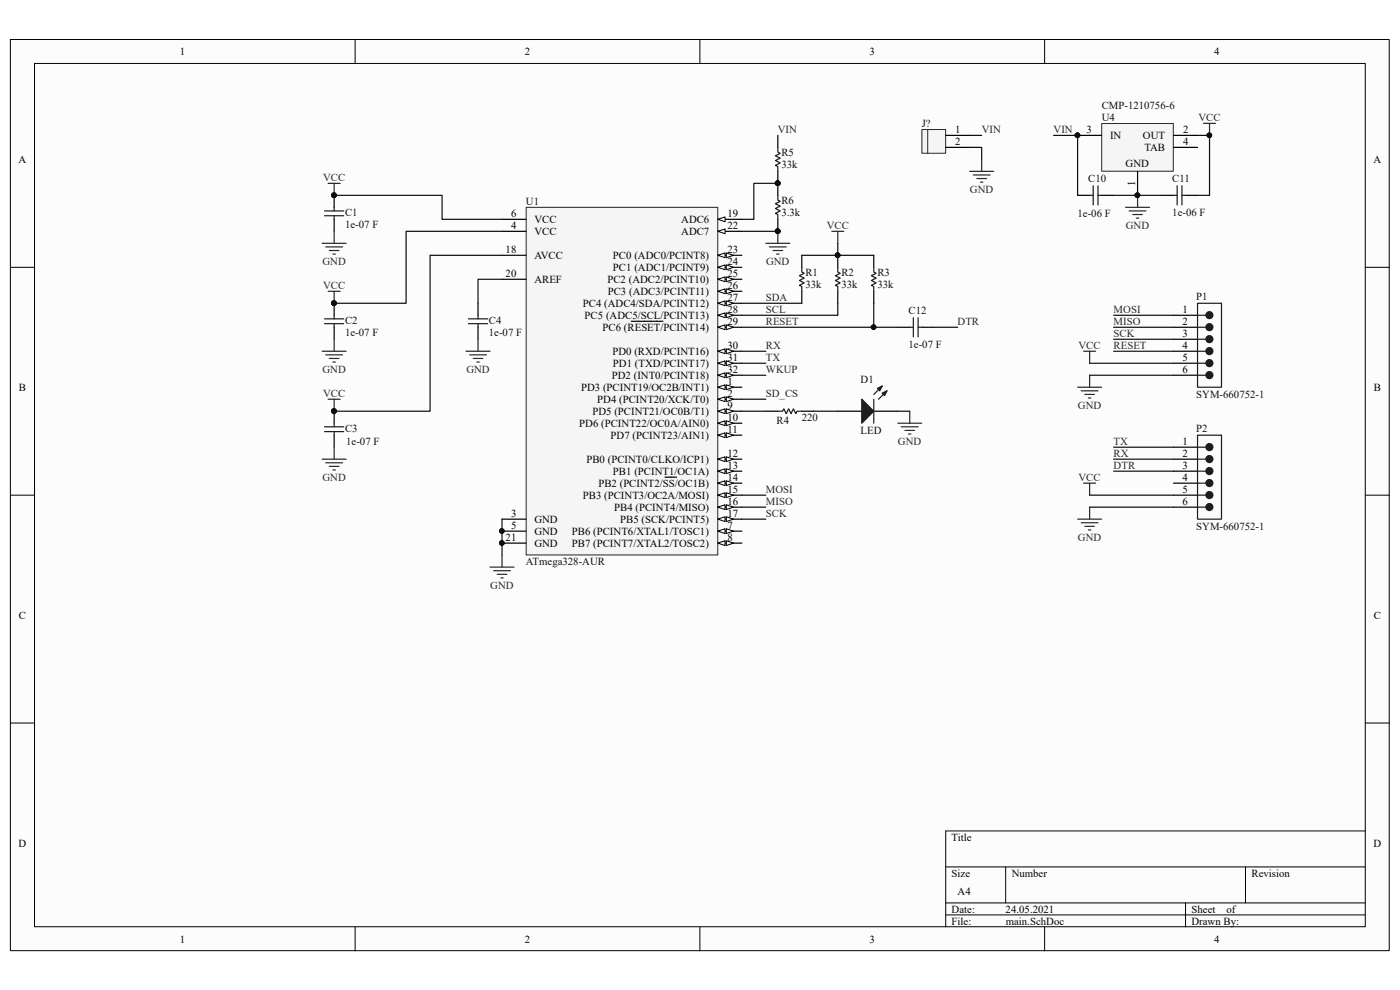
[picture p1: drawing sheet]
<svg xmlns="http://www.w3.org/2000/svg" width="297mm" height="210mm" viewBox="0 0 297 210" stroke-linecap="round" stroke-linejoin="round" font-family="sans-serif">
<path d="M2.2 8.4h292.5v193.3h-292.5z" fill="#fcfcfc"/>
<path d="M2.2 8.4h292.5v193.3h-292.5z" fill="none" stroke="#000" stroke-width=".21"/>
<path d="M7.4 13.5h282.2v183.1h-282.2z" fill="#fcfcfc"/>
<g fill="none" stroke="#000" stroke-width=".21">
<path d="M7.3 13.5h282.3v183.1h-282.3zM75.3 8.4v5.1M148.5 8.4v5.1M221.6 8.4v5.1M2.2 56.7h5.1M289.7 56.7h5.1M2.2 105h5.1M289.7 105h5.1M2.2 153.4h5.1M289.7 153.4h5.1M289.7 176.3h-89.1v20.3M75.3 196.6v5.1"/>
<path d="M148.5 196.6v5.1M200.6 183.9h89.1M200.6 191.5h89.1M200.6 194.1h89.1M213.4 183.9v7.6M221.6 196.6v5.1M251.5 191.5v5.1M264.2 183.9v7.6"/>
</g>
<path d="M70.9 87.2v2.6M70.9 92.3v2.6" fill="none" stroke="#000" stroke-width=".25"/>
<circle cx="70.9" cy="87.2" r=".49" fill="#0e0e0e" stroke="#0e0e0e" stroke-width=".21"/>
<path d="M68.9 90.5h4M68.9 91.6h4M70.9 89.8v.7M70.9 91.6v.7" fill="none" stroke="#1c1c1c" stroke-width=".25"/>
<path d="M111.7 44h40.6v73.7h-40.6z" fill="#f5f5f5"/>
<path d="M111.6 44h40.7v73.7h-40.7z" fill="none" stroke="#262626" stroke-width=".21"/>
<path d="M152.3 69.4h5.1" fill="none" stroke="#000" stroke-width=".25"/>
<g fill="#fcfcfc" stroke="#000" stroke-width=".21">
<path d="M152.3 69.4l1.5-.5v1z"/>
<path d="M154.1 68.9l1.5 .5-1.5 .5z"/>
</g>
<path d="M133.9 68.2h6.7M152.3 74.5h5.1" fill="none" stroke="#000" stroke-width=".25"/>
<g fill="#fcfcfc" stroke="#000" stroke-width=".21">
<path d="M152.3 74.5l1.5-.5v1z"/>
<path d="M154.1 74l1.5 .5-1.5 .5z"/>
</g>
<path d="M152.3 77.1h5.1" fill="none" stroke="#000" stroke-width=".25"/>
<g fill="#fcfcfc" stroke="#000" stroke-width=".21">
<path d="M152.3 77.1l1.5-.6v1.1z"/>
<path d="M154.1 76.5l1.5 .6-1.5 .5z"/>
</g>
<path d="M152.3 79.6h5.1" fill="none" stroke="#000" stroke-width=".25"/>
<g fill="#fcfcfc" stroke="#000" stroke-width=".21">
<path d="M152.3 79.6l1.5-.5v1z"/>
<path d="M154.1 79.1l1.5 .5-1.5 .5z"/>
</g>
<path d="M152.3 84.7h5.1" fill="none" stroke="#000" stroke-width=".25"/>
<g fill="#fcfcfc" stroke="#000" stroke-width=".21">
<path d="M152.3 84.7l1.5-.5v1z"/>
<path d="M154.1 84.2l1.5 .5-1.5 .5z"/>
</g>
<path d="M106.5 46.5h5.1M106.5 112.7h5.1M152.3 112.7h5.1" fill="none" stroke="#000" stroke-width=".25"/>
<circle cx="106.5" cy="112.6" r=".49" fill="#0e0e0e" stroke="#0e0e0e" stroke-width=".21"/>
<g fill="#fcfcfc" stroke="#000" stroke-width=".21">
<path d="M152.3 112.7l1.5-.5v1z"/>
<path d="M154.1 112.2l1.5 .5-1.5 .5z"/>
</g>
<path d="M152.3 115.2h5.1" fill="none" stroke="#000" stroke-width=".25"/>
<g fill="#fcfcfc" stroke="#000" stroke-width=".21">
<path d="M152.3 115.2l1.5-.5v1z"/>
<path d="M154.1 114.7l1.5 .5-1.5 .5z"/>
</g>
<path d="M152.3 87.2h5.1" fill="none" stroke="#000" stroke-width=".25"/>
<g fill="#fcfcfc" stroke="#000" stroke-width=".21">
<path d="M152.3 87.2l1.5-.5v1z"/>
<path d="M154.1 86.7l1.5 .5-1.5 .5z"/>
</g>
<path d="M152.3 89.8h5.1" fill="none" stroke="#000" stroke-width=".25"/>
<g fill="#fcfcfc" stroke="#000" stroke-width=".21">
<path d="M152.3 89.8l1.5-.5v1z"/>
<path d="M154.1 89.3l1.5 .5-1.5 .5z"/>
</g>
<path d="M152.3 92.3h5.1" fill="none" stroke="#000" stroke-width=".25"/>
<g fill="#fcfcfc" stroke="#000" stroke-width=".21">
<path d="M152.3 92.3l1.5-.5v1z"/>
<path d="M154.1 91.8l1.5 .5-1.5 .5z"/>
</g>
<path d="M152.3 97.4h5.1" fill="none" stroke="#000" stroke-width=".25"/>
<g fill="#fcfcfc" stroke="#000" stroke-width=".21">
<path d="M152.3 97.4l1.5-.5v1z"/>
<path d="M154.1 96.9l1.5 .5-1.5 .5z"/>
</g>
<path d="M152.3 100h5.1" fill="none" stroke="#000" stroke-width=".25"/>
<g fill="#fcfcfc" stroke="#000" stroke-width=".21">
<path d="M152.3 100l1.5-.6v1.1z"/>
<path d="M154.1 99.4l1.5 .6-1.5 .5z"/>
</g>
<path d="M152.3 102.5h5.1" fill="none" stroke="#000" stroke-width=".25"/>
<g fill="#fcfcfc" stroke="#000" stroke-width=".21">
<path d="M152.3 102.5l1.5-.5v1z"/>
<path d="M154.1 102l1.5 .5-1.5 .5z"/>
</g>
<path d="M141.1 101.2h2.4M152.3 105h5.1" fill="none" stroke="#000" stroke-width=".25"/>
<g fill="#fcfcfc" stroke="#000" stroke-width=".21">
<path d="M152.3 105l1.5-.5v1.1z"/>
<path d="M154.1 104.5l1.5 .5-1.5 .6z"/>
</g>
<path d="M152.3 107.6h5.1" fill="none" stroke="#000" stroke-width=".25"/>
<g fill="#fcfcfc" stroke="#000" stroke-width=".21">
<path d="M152.3 107.6l1.5-.5v1z"/>
<path d="M154.1 107.1l1.5 .5-1.5 .5z"/>
</g>
<path d="M152.3 110.1h5.1" fill="none" stroke="#000" stroke-width=".25"/>
<g fill="#fcfcfc" stroke="#000" stroke-width=".21">
<path d="M152.3 110.1l1.5-.5v1z"/>
<path d="M154.1 109.6l1.5 .5-1.5 .5z"/>
</g>
<path d="M106.5 54.2h5.1M106.5 59.2h5.1M152.3 54.2h5.1M106.5 115.2h5.1" fill="none" stroke="#000" stroke-width=".25"/>
<circle cx="106.5" cy="115.2" r=".49" fill="#0e0e0e" stroke="#0e0e0e" stroke-width=".21"/>
<g fill="#fcfcfc" stroke="#000" stroke-width=".21">
<path d="M152.3 54.2l1.5-.5v1z"/>
<path d="M154.1 53.7l1.5 .5-1.5 .5z"/>
</g>
<path d="M152.3 56.7h5.1" fill="none" stroke="#000" stroke-width=".25"/>
<g fill="#fcfcfc" stroke="#000" stroke-width=".21">
<path d="M152.3 56.7l1.5-.5v1z"/>
<path d="M154.1 56.2l1.5 .5-1.5 .5z"/>
</g>
<path d="M152.3 59.2h5.1" fill="none" stroke="#000" stroke-width=".25"/>
<g fill="#fcfcfc" stroke="#000" stroke-width=".21">
<path d="M152.3 59.2l1.5-.5v1.1z"/>
<path d="M154.1 58.7l1.5 .5-1.5 .6z"/>
</g>
<path d="M152.3 61.8h5.1" fill="none" stroke="#000" stroke-width=".25"/>
<g fill="#fcfcfc" stroke="#000" stroke-width=".21">
<path d="M152.3 61.8l1.5-.5v1z"/>
<path d="M154.1 61.3l1.5 .5-1.5 .5z"/>
</g>
<path d="M152.3 64.3h5.1" fill="none" stroke="#000" stroke-width=".25"/>
<g fill="#fcfcfc" stroke="#000" stroke-width=".21">
<path d="M152.3 64.3l1.5-.5v1z"/>
<path d="M154.1 63.8l1.5 .5-1.5 .5z"/>
</g>
<path d="M152.3 66.9h5.1" fill="none" stroke="#000" stroke-width=".25"/>
<g fill="#fcfcfc" stroke="#000" stroke-width=".21">
<path d="M152.3 66.9l1.5-.5v1z"/>
<path d="M154.1 66.4l1.5 .5-1.5 .5z"/>
</g>
<path d="M106.5 49.1h5.1M152.3 46.5h5.1M106.5 110.1h5.1" fill="none" stroke="#000" stroke-width=".25"/>
<path d="M152.3 46.5l1.5-.5v1z" fill="#fcfcfc" stroke="#000" stroke-width=".21"/>
<path d="M152.3 49.1h5.1" fill="none" stroke="#000" stroke-width=".25"/>
<path d="M152.3 49.1l1.5-.5v1z" fill="#fcfcfc" stroke="#000" stroke-width=".21"/>
<path d="M152.3 82.1h5.1" fill="none" stroke="#000" stroke-width=".25"/>
<g fill="#fcfcfc" stroke="#000" stroke-width=".21">
<path d="M152.3 82.1l1.5-.5v1.1z"/>
<path d="M154.1 81.6l1.5 .5-1.5 .6z"/>
</g>
<g fill="#0e0e0e" stroke="#0e0e0e" stroke-width=".21">
<circle cx="106.5" cy="112.6" r=".49"/>
<circle cx="106.5" cy="115.2" r=".49"/>
<circle cx="70.9" cy="41.4" r=".49"/>
<circle cx="70.9" cy="64.3" r=".49"/>
<circle cx="70.9" cy="87.2" r=".49"/>
</g>
<path d="M70.9 41.4v2.6M70.9 46.5v2.6M70.9 64.3v2.6M70.9 69.4v2.6M101.4 64.3v2.6M101.4 69.4v2.6" fill="none" stroke="#000" stroke-width=".25"/>
<path d="M68.9 44.7h4M68.9 45.8h4M70.9 44v.7M70.9 45.8v.7M68.9 67.6h4M68.9 68.7h4M70.9 66.9v.7M70.9 68.7v.7M99.4 67.6h4.1M99.4 68.7h4.1M101.4 66.9v.7M101.4 68.7v.7" fill="none" stroke="#1c1c1c" stroke-width=".25"/>
<g fill="none" stroke="#262626" stroke-width=".25">
<path d="M69.6 38.9h2.6M70.9 38.9v2.5M68.3 51.6h5.1M69.1 52.4h3.6M69.9 53.1h2M70.6 53.9h.5M70.9 49.1v2.5M68.3 74.5h5.1M69.1 75.3h3.6M69.6 61.8h2.6M69.9 76h2M70.6 76.8h.5"/>
<path d="M70.9 61.8v2.5M70.9 72v2.5M98.9 74.5h5.1M99.6 75.3h3.6M100.4 76h2M101.2 76.8h.5M101.4 72v2.5M68.3 97.4h5.1M69.1 98.2h3.6M69.6 84.7h2.6M69.9 98.9h2M70.6 99.7h.5"/>
<path d="M70.9 84.7v2.5M70.9 94.9v2.5M106.5 117.8v2.5M104 120.3h5M104.7 121.1h3.6M105.5 121.8h2M106.3 122.6h.5"/>
</g>
<path d="M70.9 41.4h22.9v5.1h12.7M106.5 49.1h-20.3v15.2h-15.3M106.5 54.2h-15.3v33h-20.3M106.5 59.2h-5.1v5.1M106.5 110.1v7.7" fill="none" stroke="#0e0e0e" stroke-width=".25"/>
<path d="M233.8 26.2h15.1v10.1h-15.1z" fill="#f5f5f5"/>
<path d="M233.7 26.2h15.2v10.1h-15.2z" fill="none" stroke="#262626" stroke-width=".21"/>
<g fill="none" stroke="#000" stroke-width=".25">
<path d="M228.6 28.7h5.1M241.3 36.4v5M249 28.7h5.1M249 31.3h5.1M170.1 54.2v2.5M177.7 54.2v2.5M185.4 54.2v2.5M228.6 41.4h2.6M233.7 41.4h2.5M246.4 41.4h2.6M251.5 41.4h2.6M170.1 61.8v2.5"/>
<path d="M177.7 61.8v2.5M185.4 61.8v2.5M190.5 69.4h2.5M195.5 69.4h2.6M249 66.9h5.1M249 69.4h5.1M249 72h5.1M249 74.5h5.1M249 77.1h5.1M249 79.6h5.1M162.5 87.2h2.5M170.1 87.2h2.5"/>
<path d="M177.7 87.2h5.1M185.4 87.2h5.1M249 94.9h5.1M249 97.4h5.1M249 100h5.1M249 102.5h5.1M249 105h5.1M249 107.6h5.1"/>
</g>
<g fill="#0e0e0e" stroke="#0e0e0e" stroke-width=".21">
<circle cx="228.6" cy="28.7" r=".49"/>
<circle cx="241.3" cy="41.4" r=".49"/>
<circle cx="256.6" cy="28.7" r=".49"/>
<circle cx="177.7" cy="54.1" r=".49"/>
<circle cx="185.3" cy="69.4" r=".49"/>
</g>
<g fill="none" stroke="#262626" stroke-width=".25">
<path d="M255.3 26.2h2.6M256.6 26.2v2.5M176.5 49.1h2.5M177.7 49.1v2.5M238.8 44h5.1M239.6 44.7h3.5M240.3 45.5h2.1M241.1 46.3h.5M241.3 41.4v2.6M229.9 74.5h2.5M231.2 74.5v2.6M231.2 79.6v2.5"/>
<path d="M190.5 89.8h5M191.2 90.5h3.6M192 91.3h2M192.7 92.1h.6M193 87.2v2.6M228.6 82.1h5.1M229.4 82.9h3.5M230.1 83.7h2.1M230.9 84.4h.5M228.6 110.1h5.1M229.4 110.9h3.5M229.9 102.5h2.5"/>
<path d="M230.1 111.7h2.1M230.9 112.4h.5M231.2 102.5v2.5M231.2 107.6v2.5"/>
</g>
<g fill="none" stroke="#1c1c1c" stroke-width=".25">
<path d="M231.9 39.4v4.1M232.9 39.4v4.1M249.7 39.4v4.1M250.7 39.4v4.1M170.1 56.7v1l.5 .3-1 .5 1 .5-1 .5 1 .5-1 .5 .5 .3v1M177.7 56.7v1l.5 .3-1 .5 1 .5-1 .5 1 .5-1 .5 .5 .3v1M185.4 56.7v1l.5 .3-1 .5 1 .5-1 .5 1 .5-1 .5 .5 .3v1M231.2 41.4h.7M232.9 41.4h.8M249 41.4h.7M250.7 41.4h.8M193 69.4h.8"/>
<path d="M193.8 67.4v4.1M194.8 69.4h.7M194.8 67.4v4.1M254.1 64.3h5v17.8h-5zM254.1 72h1.7M254.1 69.4h1.7M254.1 66.9h1.7M254.1 79.6h1.7M254.1 77.1h1.7M254.1 74.5h1.7M165 87.2h1l.3-.5 .5 1 .5-1 .5 1 .5-1 .5 1 .3-.5h1M185.4 84.7v5.1"/>
<path d="M187.2 81.9l-1.8 1.8M188.2 82.9l-1.8 1.8M254.1 92.3h5v17.8h-5zM254.1 100h1.7M254.1 97.4h1.7M254.1 94.9h1.7M254.1 107.6h1.7M254.1 105h1.7M254.1 102.5h1.7"/>
</g>
<g fill="none" stroke="#0e0e0e" stroke-width=".25">
<path d="M223.5 28.7h5.1v12.7M254.1 28.7h2.5v12.7h-2.5M170.1 54.2h15.3M177.7 51.6v2.6M236.2 41.4h10.2M157.4 74.5h5.1M157.4 79.6h5.1M157.4 77.1h5.1M157.4 64.3h12.7M177.7 64.3v2.6h-20.3M185.4 64.3v5.1h-28M185.4 69.4h5.1"/>
<path d="M198.1 69.4h5.1M231.2 79.6h17.8M231.2 77.1h17.8M236.2 74.5h12.8M236.2 72h12.8M236.2 69.4h12.8M236.2 66.9h12.8M157.4 84.7h5.1M157.4 87.2h5.1M172.6 87.2h5.1M190.5 87.2h2.5M236.2 94.9h12.8"/>
<path d="M236.2 97.4h12.8M236.2 100h12.8M157.4 110.1h5.1M157.4 107.6h5.1M157.4 105h5.1M231.2 107.6h17.8M231.2 105h17.8"/>
</g>
<g fill="#1c1c1c" stroke="#1c1c1c" stroke-width=".25">
<path d="M182.8 84.7l2.6 2.5-2.6 2.6z"/>
<path d="M187.2 83.4l1-.5-.5 1z"/>
<path d="M186.1 82.4l1.1-.5-.6 1z"/>
<circle cx="256.6" cy="71.9" r=".74"/>
<circle cx="256.6" cy="69.4" r=".74"/>
<circle cx="256.6" cy="66.9" r=".74"/>
<circle cx="256.6" cy="79.6" r=".74"/>
<circle cx="256.6" cy="77" r=".74"/>
<circle cx="256.6" cy="74.5" r=".74"/>
<circle cx="256.6" cy="99.9" r=".74"/>
<circle cx="256.6" cy="97.4" r=".74"/>
<circle cx="256.6" cy="94.8" r=".74"/>
<circle cx="256.6" cy="107.6" r=".74"/>
<circle cx="256.6" cy="105" r=".74"/>
<circle cx="256.6" cy="102.5" r=".74"/>
</g>
<path d="M195.6 27.5h5v5h-5z" fill="#f5f5f5"/>
<path d="M195.6 27.5h5v5h-5zM196.8 27.4v5.1" fill="none" stroke="#262626" stroke-width=".21"/>
<path d="M165 28.7v2.6M165 36.4v5M200.6 31.3h5.1M200.6 28.7h5.1M165 46.5v2.6" fill="none" stroke="#000" stroke-width=".25"/>
<path d="M205.7 36.4h5.1M206.5 37.1h3.5M207.2 37.9h2.1M208 38.6h.5M208.3 33.8v2.6M162.5 51.6h5.1M163.2 52.4h3.6M164 53.1h2M164.8 53.9h.5M165 49.1v2.5" fill="none" stroke="#262626" stroke-width=".25"/>
<path d="M165 38.9h-5.1v7.6h-2.5M205.7 31.3h2.6v2.5M205.7 28.7h2.6M157.4 49.1h7.6" fill="none" stroke="#0e0e0e" stroke-width=".25"/>
<g fill="#0e0e0e" stroke="#0e0e0e" stroke-width=".21">
<circle cx="165" cy="38.9" r=".49"/>
<circle cx="165" cy="49" r=".49"/>
</g>
<path d="M165 31.3v1l.5 .2-1 .5 1 .6-1 .5 1 .5-1 .5 .5 .2v1.1M165 41.4v1.1l.5 .2-1 .5 1 .5-1 .5 1 .5-1 .6 .5 .2v1" fill="none" stroke="#1c1c1c" stroke-width=".25"/>
<g font-size="2.3">
<text x="38.2" y="11.7">1</text>
<text x="111.3" y="11.7">2</text>
<text x="184.5" y="11.7">3</text>
<text x="257.6" y="11.7">4</text>
<text x="202.6" y="28.2">1</text>
<text x="230.5" y="28.2">3</text>
<text x="235.5" y="29.5">IN</text>
<text x="242.5" y="29.5">OUT</text>
<text x="251" y="28.2">2</text>
<text x="3.9" y="34.6">A</text>
<text x="202.6" y="30.8">2</text>
<text x="238.8" y="35.3">GND</text>
<text x="242.8" y="32">TAB</text>
<text x="251" y="30.8">4</text>
<text x="291.4" y="34.6">A</text>
<text x="240.8" y="39.5" transform="rotate(-90 240.8 39.5)">1</text>
<text x="108.4" y="46">6</text>
<text x="113.4" y="47.3">VCC</text>
<text x="144.5" y="47.3">ADC6</text>
<text x="154.3" y="46">19</text>
<text x="107.3" y="53.7">18</text>
<text x="108.4" y="48.6">4</text>
<text x="113.4" y="49.8">VCC</text>
<text x="144.5" y="49.8">ADC7</text>
<text x="154.3" y="53.7">23</text>
<text x="154.3" y="48.6">22</text>
<text x="107.3" y="58.8">20</text>
<text x="113.4" y="54.9">AVCC</text>
<text x="130" y="54.9">PC0 (ADC0/PCINT8)</text>
<text x="130" y="57.5">PC1 (ADC1/PCINT9)</text>
<text x="154.3" y="56.2">24</text>
<text x="154.3" y="58.8">25</text>
<text x="113.4" y="60">AREF</text>
<text x="123.7" y="65.1">PC4 (ADC4/SDA/PCINT12)</text>
<text x="128.9" y="60">PC2 (ADC2/PCINT10)</text>
<text x="128.9" y="62.6">PC3 (ADC3/PCINT11)</text>
<text x="154.3" y="61.3">26</text>
<text x="154.3" y="63.8">27</text>
<text x="124" y="67.6">PC5 (ADC5/SCL/PCINT13)</text>
<text x="127.8" y="70.2">PC6 (RESET/PCINT14)</text>
<text x="154.3" y="68.9">29</text>
<text x="154.3" y="66.4">28</text>
<text x="250.9" y="66.4">1</text>
<text x="250.9" y="68.9">2</text>
<text x="250.9" y="71.5">3</text>
<text x="129.9" y="75.3">PD0 (RXD/PCINT16)</text>
<text x="130" y="77.9">PD1 (TXD/PCINT17)</text>
<text x="154.3" y="74">30</text>
<text x="154.3" y="76.6">31</text>
<text x="250.9" y="74">4</text>
<text x="250.9" y="76.6">5</text>
<text x="4" y="82.9">B</text>
<text x="123.3" y="82.9">PD3 (PCINT19/OC2B/INT1)</text>
<text x="129.8" y="80.4">PD2 (INT0/PCINT18)</text>
<text x="154.3" y="79.1">32</text>
<text x="154.3" y="81.7">1</text>
<text x="250.9" y="79.1">6</text>
<text x="291.5" y="82.9">B</text>
<text x="125.7" y="88">PD5 (PCINT21/OC0B/T1)</text>
<text x="126.7" y="85.5">PD4 (PCINT20/XCK/T0)</text>
<text x="154.3" y="84.2">2</text>
<text x="154.3" y="86.7">9</text>
<text x="154.3" y="89.3">10</text>
<text x="122.9" y="90.6">PD6 (PCINT22/OC0A/AIN0)</text>
<text x="129.5" y="93.1">PD7 (PCINT23/AIN1)</text>
<text x="154.3" y="91.8">11</text>
<text x="250.9" y="94.4">1</text>
<text x="124.4" y="98.2">PB0 (PCINT0/CLKO/ICP1)</text>
<text x="130" y="100.7">PB1 (PCINT1/OC1A)</text>
<text x="154.3" y="96.9">12</text>
<text x="154.3" y="99.4">13</text>
<text x="154.3" y="102">14</text>
<text x="250.9" y="96.9">2</text>
<text x="250.9" y="99.4">3</text>
<text x="250.9" y="102">4</text>
<text x="123.7" y="105.8">PB3 (PCINT3/OC2A/MOSI)</text>
<text x="127" y="103.3">PB2 (PCINT2/SS/OC1B)</text>
<text x="154.3" y="104.6">15</text>
<text x="154.3" y="107.1">16</text>
<text x="250.9" y="104.6">5</text>
<text x="250.9" y="107.1">6</text>
<text x="108.4" y="112.2">5</text>
<text x="108.4" y="109.6">3</text>
<text x="113.4" y="113.5">GND</text>
<text x="113.4" y="110.9">GND</text>
<text x="121.3" y="113.5">PB6 (PCINT6/XTAL1/TOSC1)</text>
<text x="130.3" y="108.4">PB4 (PCINT4/MISO)</text>
<text x="131.6" y="110.9">PB5 (SCK/PCINT5)</text>
<text x="154.3" y="112.2">7</text>
<text x="154.3" y="109.6">17</text>
<text x="107.3" y="114.7">21</text>
<text x="113.4" y="116">GND</text>
<text x="121.3" y="116">PB7 (PCINT7/XTAL2/TOSC2)</text>
<text x="154.3" y="114.7">8</text>
<text x="4" y="131.3">C</text>
<text x="291.5" y="131.3">C</text>
<text x="3.9" y="179.6">D</text>
<text x="201.9" y="178.3">Title</text>
<text x="291.4" y="179.6">D</text>
<text x="201.9" y="186">Size</text>
<text x="214.6" y="186">Number</text>
<text x="265.5" y="186">Revision</text>
<text x="203.2" y="189.8">A4</text>
<text x="201.9" y="193.6">Date:</text>
<text x="201.9" y="196.1">File:</text>
<text x="213.3" y="193.6">24.05.2021</text>
<text x="213.4" y="196.1">main.SchDoc</text>
<text x="252.8" y="196.1">Drawn By:</text>
<text x="252.8" y="193.6">Sheet</text>
<text x="260.2" y="193.6">of</text>
<text x="38.2" y="199.9">1</text>
<text x="111.3" y="199.9">2</text>
<text x="184.5" y="199.9">3</text>
<text x="257.6" y="199.9">4</text>
</g>
<g font-size="2.3" fill="#0e0e0e">
<text x="233.7" y="23.1">CMP-1210756-6</text>
<text x="195.5" y="27">J?</text>
<text x="233.7" y="25.7">U4</text>
<text x="165.8" y="33.1">R5</text>
<text x="165.8" y="35.6">33k</text>
<text x="230.9" y="38.7">C10</text>
<text x="248.7" y="38.7">C11</text>
<text x="73.2" y="45.8">C1</text>
<text x="111.6" y="43.5">U1</text>
<text x="165.8" y="43.2">R6</text>
<text x="165.8" y="45.8">3.3k</text>
<text x="228.6" y="46">1e-06 F</text>
<text x="248.7" y="45.8">1e-06 F</text>
<text x="73.2" y="48.3">1e-07 F</text>
<text x="170.9" y="58.5">R1</text>
<text x="178.5" y="58.5">R2</text>
<text x="186.1" y="58.5">R3</text>
<text x="170.9" y="61">33k</text>
<text x="178.5" y="61">33k</text>
<text x="186.1" y="61">33k</text>
<text x="253.8" y="63.6">P1</text>
<text x="73.2" y="68.7">C2</text>
<text x="73.2" y="71.2">1e-07 F</text>
<text x="103.7" y="68.7">C4</text>
<text x="103.7" y="71.2">1e-07 F</text>
<text x="192.7" y="66.6">C12</text>
<text x="192.7" y="73.7">1e-07 F</text>
<text x="182.6" y="81.2">D1</text>
<text x="170.1" y="89.3">220</text>
<text x="253.8" y="84.5">SYM-660752-1</text>
<text x="73.2" y="91.6">C3</text>
<text x="73.4" y="94.4">1e-07 F</text>
<text x="164.8" y="90">R4</text>
<text x="182.6" y="92.1">LED</text>
<text x="253.8" y="91.6">P2</text>
<text x="253.8" y="112.4">SYM-660752-1</text>
<text x="111.6" y="119.8">ATmega328-AUR</text>
</g>
<g font-size="2.3" fill="#262626">
<text x="165" y="28.2">VIN</text>
<text x="208.3" y="28.2">VIN</text>
<text x="223.5" y="28.2">VIN</text>
<text x="254.3" y="25.7">VCC</text>
<text x="68.5" y="38.4">VCC</text>
<text x="205.8" y="40.9">GND</text>
<text x="175.4" y="48.6">VCC</text>
<text x="238.8" y="48.6">GND</text>
<text x="68.4" y="56.2">GND</text>
<text x="162.5" y="56.2">GND</text>
<text x="68.5" y="61.3">VCC</text>
<text x="162.5" y="63.8">SDA</text>
<text x="162.5" y="66.4">SCL</text>
<text x="162.5" y="68.9">RESET</text>
<text x="203.2" y="68.9">DTR</text>
<text x="236.3" y="66.4">MOSI</text>
<text x="236.3" y="68.9">MISO</text>
<text x="236.3" y="71.5">SCK</text>
<text x="162.5" y="74">RX</text>
<text x="162.5" y="76.6">TX</text>
<text x="228.8" y="74">VCC</text>
<text x="236.3" y="74">RESET</text>
<text x="68.4" y="79.1">GND</text>
<text x="98.9" y="79.1">GND</text>
<text x="162.5" y="79.1">WKUP</text>
<text x="68.5" y="84.2">VCC</text>
<text x="162.5" y="84.2">SD_CS</text>
<text x="228.7" y="86.7">GND</text>
<text x="190.5" y="94.4">GND</text>
<text x="236.3" y="94.4">TX</text>
<text x="68.4" y="102">GND</text>
<text x="228.8" y="102">VCC</text>
<text x="236.3" y="96.9">RX</text>
<text x="236.3" y="99.4">DTR</text>
<text x="162.5" y="107.1">MISO</text>
<text x="162.5" y="104.6">MOSI</text>
<text x="162.5" y="109.6">SCK</text>
<text x="228.7" y="114.7">GND</text>
<text x="104" y="124.9">GND</text>
</g>
</svg>
